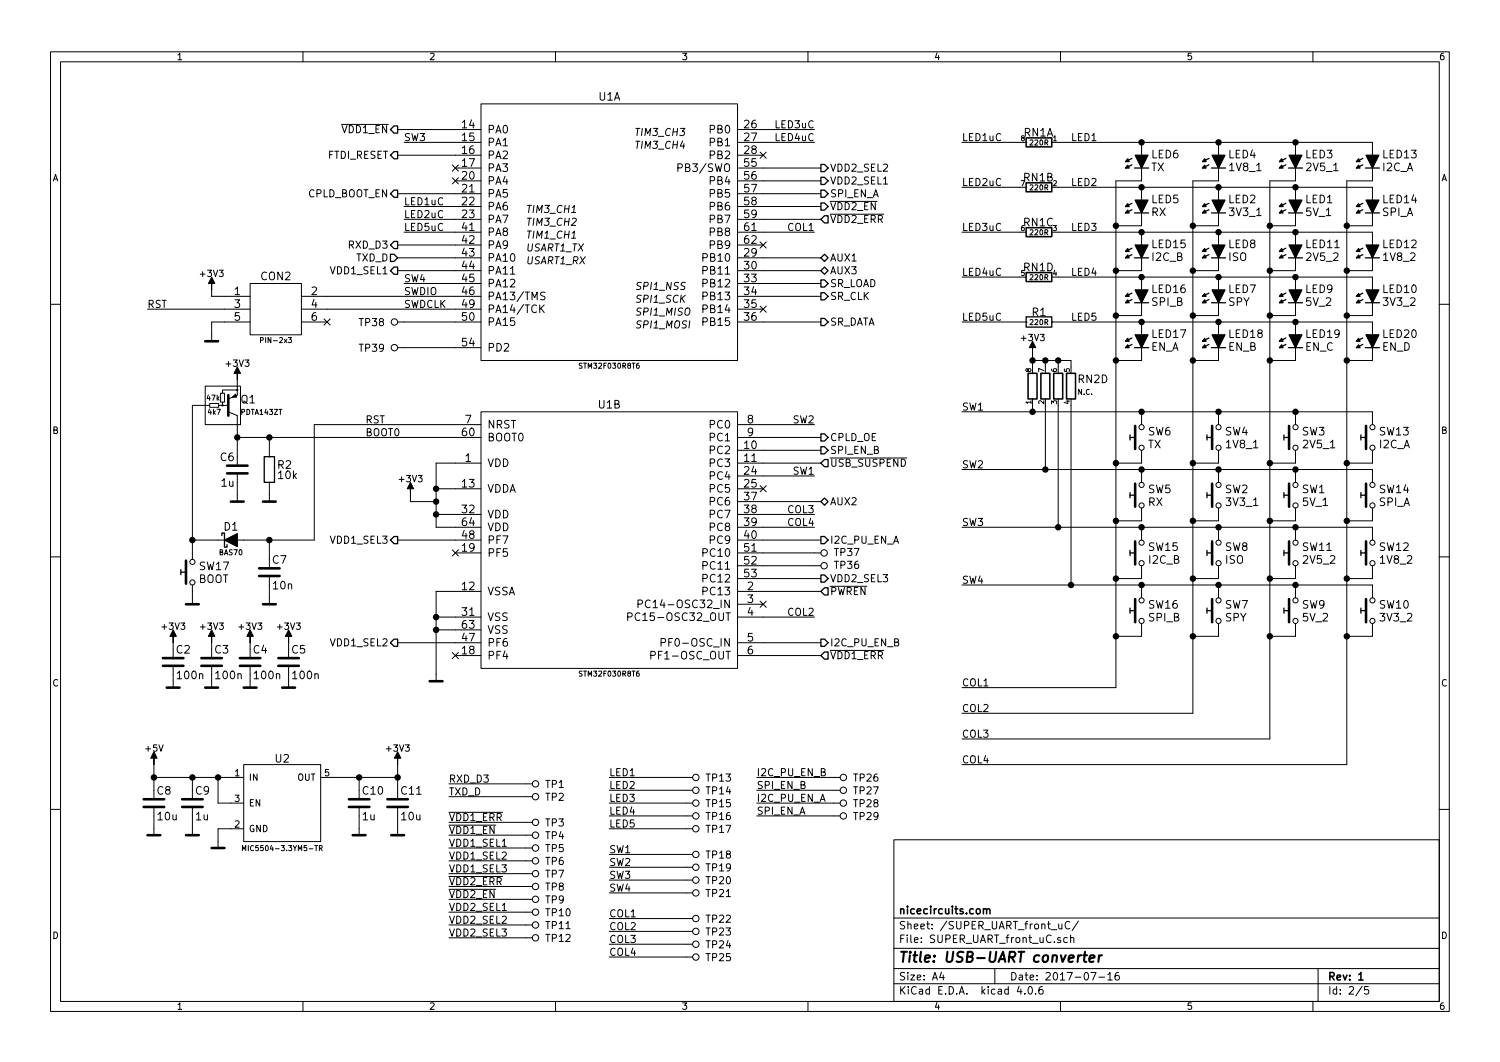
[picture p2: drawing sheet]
<svg xmlns="http://www.w3.org/2000/svg" width="297mm" height="210mm" viewBox="0 0 297 210" stroke-linecap="round" stroke-linejoin="round" font-family="sans-serif">
<g fill="none" stroke="#000" stroke-width=".2">
<path d="M10 10.3h277v189.9h-277zM12 12.2h273v186.1h-273zM60 10.3v1.9M110 10.3v1.9M160 10.3v1.9M210 10.3v1.9M260 10.3v1.9M67.6 24.6h9.3M78.7 38.3h16.5M78.7 25.6h16.5M78.7 30.7h16.5M80 28.2h15.2"/>
<path d="M89.6 35.2l1.2 1.2M89.6 32.7l1.2 1.2M90.2 35.8h5M90.2 33.3h5M90.8 35.2l-1.2 1.2M90.8 32.7l-1.2 1.2M95.2 20.6h50.8v50.8h-50.8zM125.9 25.4h.8M125.9 28h.8M134.2 33.2h.8l.1-.3v-.3l-.3-.2h-.6v1.6M146 28.2h15.3M146 35.8h16.6"/>
<path d="M146 38.3h16.6M146 25.6h15.3M146 33.3h16.6M146 30.7h5.1M150.5 30.1l1.2 1.2M151.7 30.1l-1.2 1.2M164.4 39.9h9.3M190.5 28.2h11.4M190.5 37.1h11.4M208.3 28.2h63.5v2.5M209.5 37.1h62.3v2.5M226.1 28.2v2.5"/>
<path d="M226.1 33.3v2.5h-5.1v100.3h-30.5M226.1 37.1v2.5M241.3 28.2v2.5M241.3 33.3v2.5h-5.1v105.4h-45.7M241.3 37.1v2.5M256.5 28.2v2.5M256.5 33.3v2.5h-5v110.5h-61M256.5 37.1v2.5M271.8 33.3v2.5h-5.1v115.6h-76.2M41.9 57.4v1.3h7.6M49.5 56.1h10.2v10.2h-10.2zM59.7 58.7h35.5"/>
<path d="M78.7 53.6h16.5M78.7 48.5h16.5M78.7 51h16.5M80 46h15.2M80 40.9h15.2M80 43.4h15.2M80 56.1h15.2M107.9 57.9a.62 .62 0 0 0-.8 .1v.4l.7 .4v.4a.62 .62 0 0 1-.8 .1M146 58.7h16.6M146 53.6h16.6M146 46h15.3M146 40.9h16.6"/>
<path d="M146 48.5h5.1M146 43.4h16.6M146 56.1h16.6M146 51h16.6M150.5 47.9l1.2 1.2M151.7 47.9l-1.2 1.2M164.4 42.4h10.6M190.5 46h11.4M190.5 54.9h11.4M209.5 46h62.3v2.5M209.5 54.9h62.3v2.5M226.1 42.2v2.5h-5.1"/>
<path d="M226.1 46v2.5M226.1 51v2.6h-5.1M226.1 54.9v2.5M226.1 59.9v2.6h-5.1M241.3 42.2v2.5h-5.1M241.3 46v2.5M241.3 51v2.6h-5.1M241.3 54.9v2.5M241.3 59.9v2.6h-5.1M256.5 42.2v2.5h-5M256.5 46v2.5M256.5 51v2.6h-5"/>
<path d="M256.5 54.9v2.5M256.5 59.9v2.6h-5M271.8 42.2v2.5h-5.1M271.8 51v2.6h-5.1M271.8 59.9v2.6h-5.1M10 60.2h2M29.2 61.2h20.3M40.6 76.4h7v7.7h-7zM41.5 79.9h1.8v.7h-1.8zM43.7 77.8h.7v1.8h-.7zM44.1 79.6v.7h-.8M47 77.2h-2.9v.6"/>
<path d="M47 75.2v3l-1.8 .8M49.5 63.7h-7.6v3.9M51.6 67.4l.5-.1v-.4l-.5-.1v1M57.1 66.8h.6l-.3 .4 .3 .1v.4l-.2 .1-.4-.1M59.7 61.2h35.5M59.7 63.7h5.1M64.2 63.1l1.2 1.3M65.4 63.1l-1.2 1.3M78.7 63.7h16.5M78.7 68.8h16.5M107.1 61l.7 .9M107.8 60.4l-.9 .8"/>
<path d="M146 61.2h5.1M146 63.7h16.6M150.5 60.6l1.2 1.2M151.7 60.6l-1.2 1.2M190.5 63.7h12.7M203.2 63.7h.1M204.5 70.1v2.5M204.5 79v2.5M204.5 71.4h7.6v1.2M207 71.4v1.2M208.3 63.7h.1M208.3 63.7h63.5v2.6"/>
<path d="M209.5 71.4v1.2M226.1 63.7v2.6M226.1 68.8v2.6h-5.1M241.3 63.7v2.6M241.3 68.8v2.6h-5.1M256.5 63.7v2.6M256.5 68.8v2.6h-5M271.8 68.8v2.6h-5.1M285 60.2h2M41.5 80.3h-3.4v30.4M44.1 80.3h1.1M45.2 81.5l1.8 .8v9.9"/>
<path d="M47 93.7v5.6M47 86.6h48.2M53.3 95.5h.1M53.3 90.4h.1M53.3 86.6v3.8M53.3 95.5v3.8M81.3 98v1.3h5.1M86.4 96.8h8.8M95.2 81.5h50.8v50.8h-50.8zM95.2 84.1h-33v22.8h-15.2M95.2 91.7h-8.8v12.7h8.8M146 91.7h16.6"/>
<path d="M146 84.1h15.3M146 86.6h16.6M146 89.1h16.6M146 96.8h5.1M146 94.2h15.3M146 99.3h16.6M150.5 96.2l1.2 1.2M151.7 96.2l-1.2 1.2M164.4 90.7h15.2M190.5 81.5h81.3v2.6M190.5 93h81.3v2.5M207 80.3v12.7"/>
<path d="M209.5 80.3v24.1M212.1 80.3v35.5M226.1 81.5v2.6M226.1 89.1v2.6h-5.1M226.1 93v2.5M241.3 81.5v2.6M241.3 89.1v2.6h-5.1M241.3 93v2.5M256.5 81.5v2.6M256.5 89.1v2.6h-5M256.5 93v2.5M271.8 89.1v2.6h-5.1"/>
<path d="M10 110.3h2M38.1 115.8v3.8M38.1 106.9h6.3M53.3 106.9v5.6M53.3 114v5.6M78.7 106.9h16.5M86.4 101.8h8.8M89.6 108.9l1.2 1.2M90.2 109.5h5M90.8 108.9l-1.2 1.2M95.2 117.1h-8.8v17.8M126.3 119.6l.8-.1 .1-.2v-.4l-.3-.1h-.6v1.5"/>
<path d="M128.8 118.9a.72 .72 0 0 0-1.1 .5 .72 .72 0 0 0 .7 .9l.4-.1M146 106.9h16.6M146 117.1h16.6M146 119.6h5.1M146 109.5h16.6M146 101.8h15.3M146 112h16.6M146 114.5h16.6M146 104.4h15.3M150.5 119l1.2 1.2M151.7 119l-1.2 1.2M164.4 116.1h7.3"/>
<path d="M190.5 104.4h81.3v2.5M190.5 115.8h81.3v2.6M226.1 100.6v2.5h-5.1M226.1 104.4v2.5M226.1 112v2.5h-5.1M226.1 115.8v2.6M241.3 100.6v2.5h-5.1M241.3 104.4v2.5M241.3 112v2.5h-5.1M241.3 115.8v2.6M256.5 100.6v2.5h-5M256.5 104.4v2.5"/>
<path d="M256.5 112v2.5h-5M256.5 115.8v2.6M271.8 100.6v2.5h-5.1M271.8 112v2.5h-5.1M285 110.3h2M34.3 128.5v1.8M34.3 131.8v4.3M41.9 128.5v1.8M41.9 131.8v4.3M49.5 128.5v1.8M49.5 131.8v4.3M57.1 128.5v1.8"/>
<path d="M57.1 131.8v4.3M78.7 127.2h16.5M86.4 122.2h8.8M86.4 124.7h8.8M89.6 129.2l1.2 1.2M90.2 129.8h5M90.8 129.2l-1.2 1.2M124.3 122.1h.7l.2-.3-.1-.3-.2-.2h-.6v1.6M128.9 129.8l.7-.1 .2-.2-.1-.4-.2-.1h-.6v1.5M130.9 127.2l.7-.1 .2-.2-.1-.3-.2-.2h-.6v1.5M146 122.2h15.3M146 127.2h16.6"/>
<path d="M146 129.8h16.6M164.4 128.8h10.6M226.1 123.4v2.6h-5.1M241.3 123.4v2.6h-5.1M256.5 123.4v2.6h-5M271.8 123.4v2.6h-5.1M30.5 153.9h17.8M30.5 151.4v6.8M30.5 159.8v5.5M38.1 153.9v4.3M38.1 159.8v5.5M43.2 153.9v5.1h5.1"/>
<path d="M48.3 151.4h15.2v15.2h-15.2zM63.5 153.9h15.2M71.1 153.9v4.3M71.1 159.8v5.5M78.7 151.4v6.8M78.7 159.8v5.5M88.9 155.2h16.5M88.9 157.7h16.5M120.6 153.9h16.6M120.6 159h16.6M120.6 156.5h16.6M149.9 153.9h16.5"/>
<path d="M149.9 159h16.5M149.9 156.5h16.5M10 160.2h2M48 168.4v-1l.3 .7 .4-.7v1M48.3 164.1h-5.1v3.8M63.2 167.9h.5v-.4l-.5-.1v1M63.5 167.9l.3 .5M88.9 163.4h9.3M88.9 176.1h9.3M88.9 160.8h10.6M88.9 173.5h10.6M88.9 167.9h16.5"/>
<path d="M88.9 170.4h16.5M88.9 162.8h16.5M88.9 165.3h16.5M88.9 178h16.5M88.9 173h16.5M88.9 175.5h16.5M120.6 164.1h16.6M120.6 161.5h16.6M120.6 171.7h16.6M120.6 174.2h16.6M120.6 169.2h16.6M120.6 176.8h16.6"/>
<path d="M149.9 161.5h16.5M177 166.3h108v32h-108zM285 160.2h2M60 198.3v1.9M88.9 185.7h16.5M88.9 180.6h16.5M88.9 183.1h16.5M110 198.3v1.9M120.6 186.9h16.6M120.6 181.9h16.6M120.6 184.4h16.6M120.6 189.5h16.6"/>
<path d="M160 198.3v1.9M177 194.8h108M177 191.8h108M177 187.8h108M177 181.8h108M186.4 192.5l-.3 1h.9M186.8 193v1M197 191.8v3M201.8 195.2l-.4 1.1h1M202.9 196.7v.1M203.8 195.4l.1-.1a.8 .8 0 0 1 .6 .8 .8 .8 0 0 1-.6 .7 .97 .97 0 0 1-.1-1.4zM205.1 196.7v.1"/>
<path d="M206.4 195.3l-.4 .1a1.11 1.11 0 0 0-.1 1.3l.4 .1 .2-.1 .1-.5-.3-.3-.4 .1-.2 .2M209.7 182.9v.9l.4 .1 .2-.1M210 198.3v1.9M210.3 182.9v1M211.4 185.7l-.5-.1-.3 .3 .1 .6 .2 .1 .5-.1M211.9 182.6a.71 .71 0 0 0-1 .5 .71 .71 0 0 0 .7 .8l.3-.1M212 185.7l.2-.1 .4 .1v.9M212 185.1v1.5M213.6 182.3l-1.3 2M216 192.5h1l-.6 1.5M217.6 193.5h1.1M219.4 193l.4-.5v1.5"/>
<path d="M219.4 194h.8M221.5 192.5l-.4 .1a1.11 1.11 0 0 0-.1 1.3l.4 .1 .2-.1 .1-.5-.3-.3-.4 .1-.2 .2M260 198.3v1.9M261 191.8v6.5M269.7 195.2l-1.2 2M271 195.3h-.7l-.1 .7 .2-.1 .5 .1 .1 .2v.5l-.2 .1-.6-.1"/>
<circle cx="47" cy="77.2" r=".13"/>
<circle cx="78.1" cy="68.8" r=".63"/>
<circle cx="78.1" cy="63.7" r=".63"/>
<circle cx="44.1" cy="80.3" r=".13"/>
<circle cx="226.1" cy="96" r=".51"/>
<circle cx="226.1" cy="88.6" r=".51"/>
<circle cx="226.1" cy="84.6" r=".51"/>
<circle cx="241.3" cy="84.6" r=".51"/>
<circle cx="241.3" cy="88.6" r=".51"/>
<circle cx="241.3" cy="96" r=".51"/>
<circle cx="256.5" cy="96" r=".51"/>
<circle cx="256.5" cy="84.6" r=".51"/>
<circle cx="256.5" cy="88.6" r=".51"/>
<circle cx="271.8" cy="96" r=".51"/>
<circle cx="271.8" cy="88.6" r=".51"/>
<circle cx="271.8" cy="84.6" r=".51"/>
<circle cx="38.1" cy="111.2" r=".51"/>
<circle cx="38.1" cy="115.3" r=".51"/>
<circle cx="163.2" cy="112" r=".63"/>
<circle cx="163.2" cy="109.5" r=".63"/>
<circle cx="226.1" cy="107.4" r=".51"/>
<circle cx="226.1" cy="111.5" r=".51"/>
<circle cx="226.1" cy="118.9" r=".51"/>
<circle cx="226.1" cy="100.1" r=".51"/>
<circle cx="241.3" cy="111.5" r=".51"/>
<circle cx="241.3" cy="118.9" r=".51"/>
<circle cx="241.3" cy="100.1" r=".51"/>
<circle cx="241.3" cy="107.4" r=".51"/>
<circle cx="256.5" cy="111.5" r=".51"/>
<circle cx="256.5" cy="118.9" r=".51"/>
<circle cx="256.5" cy="107.4" r=".51"/>
<circle cx="256.5" cy="100.1" r=".51"/>
<circle cx="271.8" cy="100.1" r=".51"/>
<circle cx="271.8" cy="107.4" r=".51"/>
<circle cx="271.8" cy="118.9" r=".51"/>
<circle cx="271.8" cy="111.5" r=".51"/>
<circle cx="226.1" cy="122.9" r=".51"/>
<circle cx="241.3" cy="122.9" r=".51"/>
<circle cx="256.5" cy="122.9" r=".51"/>
<circle cx="271.8" cy="122.9" r=".51"/>
<circle cx="106" cy="155.2" r=".63"/>
<circle cx="106" cy="157.7" r=".63"/>
<circle cx="137.8" cy="153.9" r=".63"/>
<circle cx="137.8" cy="156.5" r=".63"/>
<circle cx="137.8" cy="159" r=".63"/>
<circle cx="167" cy="153.9" r=".63"/>
<circle cx="167" cy="156.5" r=".63"/>
<circle cx="167" cy="159" r=".63"/>
<circle cx="106" cy="170.4" r=".63"/>
<circle cx="106" cy="165.3" r=".63"/>
<circle cx="106" cy="162.8" r=".63"/>
<circle cx="106" cy="173" r=".63"/>
<circle cx="106" cy="175.5" r=".63"/>
<circle cx="106" cy="167.9" r=".63"/>
<circle cx="106" cy="178" r=".63"/>
<circle cx="137.8" cy="169.2" r=".63"/>
<circle cx="137.8" cy="176.8" r=".63"/>
<circle cx="137.8" cy="161.5" r=".63"/>
<circle cx="137.8" cy="174.2" r=".63"/>
<circle cx="137.8" cy="164.1" r=".63"/>
<circle cx="137.8" cy="171.7" r=".63"/>
<circle cx="167" cy="161.5" r=".63"/>
<circle cx="106" cy="183.1" r=".63"/>
<circle cx="106" cy="180.6" r=".63"/>
<circle cx="106" cy="185.7" r=".63"/>
<circle cx="137.8" cy="184.4" r=".63"/>
<circle cx="137.8" cy="181.9" r=".63"/>
<circle cx="137.8" cy="189.5" r=".63"/>
<circle cx="137.8" cy="186.9" r=".63"/>
</g>
<path d="M203.2 27.3h5.1v1.8h-5.1zM203.2 36.2h5.1v1.8h-5.1zM203.2 45.1h5.1v1.8h-5.1zM203.2 54h5.1v1.7h-5.1zM203.6 73.9h1.8v5.1h-1.8zM206.1 73.9h1.8v5.1h-1.8zM208.7 73.9h1.7v5.1h-1.7zM211.2 73.9h1.8v5.1h-1.8zM194.7 180.1l.2-.2 .4 .1 .1 .9M195.4 180.1a.36 .36 0 0 1 .3-.2 .36 .36 0 0 1 .3 .2v.8M269.1 194h.8" fill="none" stroke="#000" stroke-width=".3"/>
<path d="M214.5 189.1h.8M214.9 188.4l-.2 1.8v.1l.4 .1M215.7 189.8l1-.2v-.4h-.8l-.2 1 .3 .2 .5-.1M217.7 189.1l-.2 1.3M218.2 189.1l-.4 .1-.2 .3" fill="none" stroke="#000" stroke-width=".41"/>
<g fill="none" stroke="#000" stroke-width=".25">
<path d="M77.3 25.6l.7-.7h.7v1.5h-.7zM78 30h.7v1.4h-.7l-.7-.7zM78 37.6h.7v1.5h-.7l-.7-.8zM162.6 37.6h.7l.7 .7-.7 .8h-.7zM162.6 35.1h.7l.7 .7-.7 .7h-.7zM162.6 32.6h.7l.7 .7-.7 .7h-.7zM224.2 32.6l-1.3 .7M224.2 31.4l-1.3 .6M224.7 33.3h2.8M239.4 32.6l-1.3 .7M239.4 31.4l-1.3 .6M239.9 33.3h2.8"/>
<path d="M254.6 32.6l-1.2 .7M254.6 31.4l-1.2 .6M255.1 33.3h2.8M269.9 32.6l-1.3 .7M269.9 31.4l-1.3 .6M270.4 33.3h2.8M77.3 50.3h.7l.7 .7-.7 .8h-.7zM78 47.8h.7v1.4h-.7l-.7-.7zM78 52.9h.7v1.4h-.7l-.7-.7zM162.6 40.2h.7l.7 .7-.7 .7h-.7zM162.6 58h.7l.7 .7-.7 .7h-.7zM162.6 55.4h.7l.7 .7-.7 .7h-.7z"/>
<path d="M162.6 51l.7-.7 .7 .7-.7 .8zM162.6 53.6l.7-.7 .7 .7-.7 .7zM163.3 42.7h.7v1.4h-.7l-.7-.7zM224.2 49.1l-1.3 .7M224.2 41.5l-1.3 .7M224.2 40.3l-1.3 .6M224.2 50.4l-1.3 .6M224.2 59.3l-1.3 .6M224.2 58l-1.3 .7M224.7 59.9h2.8M224.7 51h2.8M224.7 42.2h2.8"/>
<path d="M239.4 41.5l-1.3 .7M239.4 40.3l-1.3 .6M239.4 50.4l-1.3 .6M239.4 49.1l-1.3 .7M239.4 59.3l-1.3 .6M239.4 58l-1.3 .7M239.9 59.9h2.8M239.9 51h2.8M239.9 42.2h2.8M254.6 59.3l-1.2 .6M254.6 58l-1.2 .7M254.6 50.4l-1.2 .6"/>
<path d="M254.6 49.1l-1.2 .7M254.6 41.5l-1.2 .7M254.6 40.3l-1.2 .6M255.1 59.9h2.8M255.1 51h2.8M255.1 42.2h2.8M269.9 50.4l-1.3 .6M269.9 59.3l-1.3 .6M269.9 58l-1.3 .7M269.9 49.1l-1.3 .7M269.9 41.5l-1.3 .7M269.9 40.3l-1.3 .6"/>
<path d="M270.4 59.9h2.8M270.4 51h2.8M270.4 42.2h2.8M162.6 63h.7l.7 .7-.7 .8h-.7zM203.2 62.7h5.1v2.1h-5.1zM224.2 66.9l-1.3 .7M224.2 68.2l-1.3 .6M224.7 68.8h2.8M239.4 68.2l-1.3 .6M239.4 66.9l-1.3 .7M239.9 68.8h2.8M254.6 68.2l-1.2 .6"/>
<path d="M254.6 66.9l-1.2 .7M255.1 68.8h2.8M269.9 68.2l-1.3 .6M269.9 66.9l-1.3 .7M270.4 68.8h2.8M52.3 90.4h2.1v5.1h-2.1zM162.6 88.4h.7l.7 .7-.7 .8h-.7zM162.6 85.9h.7l.7 .7-.7 .7h-.7zM162.6 99.3l.7-.7 .7 .7-.7 .7zM163.3 91h.7v1.4h-.7l-.7-.7zM223.8 86.6h1M223.8 98h1"/>
<path d="M223.8 86.1v1M223.8 97.5v1M239 86.6h1M239 86.1v1M239 97.5v1M239 98h1M254.3 86.6h1M254.3 86.1v1M254.3 97.5v1M254.3 98h1M269.5 86.6h1M269.5 98h1"/>
<path d="M269.5 86.1v1M269.5 97.5v1M35.8 113.3h1M35.8 112.8v1M43.9 106v-.5h.5v2.8h.6v-.5M78 106.2h.7v1.4h-.7l-.7-.7zM162.6 106.2h.7l.7 .7-.7 .7h-.7zM162.6 113.8h.7l.7 .7-.7 .8h-.7zM163.3 116.4h.7v1.4h-.7l-.7-.7zM223.8 109.5h1M223.8 109v1M239 109v1"/>
<path d="M239 109.5h1M254.3 109v1M254.3 109.5h1M269.5 109.5h1M269.5 109v1M78 126.5h.7v1.5h-.7l-.7-.8zM162.6 126.5h.7l.7 .7-.7 .8h-.7zM162.6 129.8l.7-.7h.7v1.4h-.7zM223.8 120.9h1M223.8 120.4v1M239 120.4v1M239 120.9h1"/>
<path d="M254.3 120.4v1M254.3 120.9h1M269.5 120.4v1M269.5 120.9h1"/>
</g>
<g fill="none" stroke="#000" stroke-width=".51">
<path d="M40.6 67.6h2.6M45.2 78.2v4.1M45 93.7h4M45 92.2h4M45.7 99.3h2.6M52.1 99.3h2.5M224.8 84.3v4.6M224.8 95.8v4.5M240 84.3v4.6M240 95.8v4.5M255.3 84.3v4.6M255.3 95.8v4.5"/>
<path d="M270.5 84.3v4.6M270.5 95.8v4.5M36.8 111v4.6M36.8 119.6h2.6M51.3 114h4.1M51.3 112.5h4.1M52.1 119.6h2.5M224.8 107.2v4.6M224.8 118.6v4.6M240 107.2v4.6M240 118.6v4.6M255.3 107.2v4.6"/>
<path d="M255.3 118.6v4.6M270.5 107.2v4.6M270.5 118.6v4.6M32.3 131.8h4M32.3 130.3h4M33 136.1h2.6M39.9 131.8h4M39.9 130.3h4M40.6 136.1h2.6M47.5 131.8h4.1M47.5 130.3h4.1M48.3 136.1h2.5"/>
<path d="M55.1 131.8h4.1M55.1 130.3h4.1M55.9 136.1h2.5M85.1 134.9h2.5M28.4 159.8h4.1M28.4 158.2h4.1M36.1 159.8h4M36.1 158.2h4M69.1 159.8h4.1M69.1 158.2h4.1M76.7 159.8h4.1M76.7 158.2h4.1"/>
<path d="M29.2 165.3h2.5M36.8 165.3h2.6M41.9 167.9h2.5M69.8 165.3h2.6M77.5 165.3h2.5"/>
</g>
<g fill="#000" stroke="#000" stroke-width=".25">
<path d="M223.3 32.7l.3 .6h-.7zM223.3 31.4l.3 .6h-.7zM224.8 30.7h2.5l-1.2 2.6zM238.6 32.7l.2 .6h-.7zM238.6 31.4l.2 .6h-.7zM240 30.7h2.6l-1.3 2.6zM253.8 32.7l.3 .6h-.7zM253.8 31.4l.3 .6h-.7zM255.3 30.7h2.5l-1.3 2.6zM269 32.7l.3 .6h-.7zM269 31.4l.3 .6h-.7zM270.5 30.7h2.5l-1.2 2.6z"/>
<path d="M223.3 41.6l.3 .6h-.7zM223.3 40.3l.3 .6h-.7zM223.3 50.5l.3 .5h-.7zM223.3 49.2l.3 .6h-.7zM223.3 59.4l.3 .5h-.7zM223.3 58.1l.3 .6h-.7zM224.8 39.6h2.5l-1.2 2.6zM224.8 48.5h2.5l-1.2 2.5zM224.8 57.4h2.5l-1.2 2.5zM238.6 41.6l.2 .6h-.7zM238.6 40.3l.2 .6h-.7zM238.6 50.5l.2 .5h-.7z"/>
<path d="M238.6 49.2l.2 .6h-.7zM238.6 59.4l.2 .5h-.7zM238.6 58.1l.2 .6h-.7zM240 39.6h2.6l-1.3 2.6zM240 48.5h2.6l-1.3 2.5zM240 57.4h2.6l-1.3 2.5zM253.8 59.4l.3 .5h-.7zM253.8 58.1l.3 .6h-.7zM253.8 50.5l.3 .5h-.7zM253.8 49.2l.3 .6h-.7zM253.8 41.6l.3 .6h-.7zM253.8 40.3l.3 .6h-.7z"/>
<path d="M255.3 57.4h2.5l-1.3 2.5zM255.3 48.5h2.5l-1.3 2.5zM255.3 39.6h2.5l-1.3 2.6zM269 59.4l.3 .5h-.7zM269 58.1l.3 .6h-.7zM269 50.5l.3 .5h-.7zM269 49.2l.3 .6h-.7zM269 41.6l.3 .6h-.7zM269 40.3l.3 .6h-.7zM270.5 57.4h2.5l-1.2 2.5zM270.5 48.5h2.5l-1.2 2.5zM270.5 39.6h2.5l-1.2 2.6z"/>
<path d="M223.3 68.3l.3 .5h-.7zM223.3 67l.3 .6h-.7zM224.8 66.3h2.5l-1.2 2.5zM238.6 68.3l.2 .5h-.7zM238.6 67l.2 .6h-.7zM240 66.3h2.6l-1.3 2.5zM253.8 68.3l.3 .5h-.7zM253.8 67l.3 .6h-.7zM255.3 66.3h2.5l-1.3 2.5zM269 68.3l.3 .5h-.7zM269 67l.3 .6h-.7zM270.5 66.3h2.5l-1.2 2.5z"/>
<path d="M44.4 106.9l2.6-1.2v2.5z"/>
<circle cx="226.1" cy="37.1" r=".51"/>
<circle cx="226.1" cy="28.2" r=".51"/>
<circle cx="241.3" cy="28.2" r=".51"/>
<circle cx="241.3" cy="37.1" r=".51"/>
<circle cx="256.5" cy="28.2" r=".51"/>
<circle cx="256.5" cy="37.1" r=".51"/>
<circle cx="221" cy="44.7" r=".51"/>
<circle cx="221" cy="53.6" r=".51"/>
<circle cx="226.1" cy="54.9" r=".51"/>
<circle cx="226.1" cy="46" r=".51"/>
<circle cx="236.2" cy="53.6" r=".51"/>
<circle cx="236.2" cy="44.7" r=".51"/>
<circle cx="241.3" cy="54.9" r=".51"/>
<circle cx="241.3" cy="46" r=".51"/>
<circle cx="251.5" cy="44.7" r=".51"/>
<circle cx="251.5" cy="53.6" r=".51"/>
<circle cx="256.5" cy="54.9" r=".51"/>
<circle cx="256.5" cy="46" r=".51"/>
<circle cx="266.7" cy="53.6" r=".51"/>
<circle cx="266.7" cy="44.7" r=".51"/>
<circle cx="204.5" cy="71.4" r=".51"/>
<circle cx="207" cy="71.4" r=".51"/>
<circle cx="209.6" cy="71.4" r=".51"/>
<circle cx="221" cy="71.4" r=".51"/>
<circle cx="221" cy="62.5" r=".51"/>
<circle cx="226.1" cy="63.7" r=".51"/>
<circle cx="236.2" cy="71.4" r=".51"/>
<circle cx="236.2" cy="62.5" r=".51"/>
<circle cx="241.3" cy="63.7" r=".51"/>
<circle cx="251.5" cy="62.5" r=".51"/>
<circle cx="251.5" cy="71.4" r=".51"/>
<circle cx="256.5" cy="63.7" r=".51"/>
<circle cx="266.7" cy="62.5" r=".51"/>
<circle cx="266.7" cy="71.4" r=".51"/>
<circle cx="47" cy="86.6" r=".51"/>
<circle cx="53.3" cy="86.6" r=".51"/>
<circle cx="86.4" cy="96.8" r=".51"/>
<circle cx="86.4" cy="99.3" r=".51"/>
<circle cx="204.5" cy="81.5" r=".51"/>
<circle cx="207" cy="93" r=".51"/>
<circle cx="221" cy="91.7" r=".51"/>
<circle cx="226.1" cy="81.5" r=".51"/>
<circle cx="226.1" cy="93" r=".51"/>
<circle cx="236.2" cy="91.7" r=".51"/>
<circle cx="241.3" cy="93" r=".51"/>
<circle cx="241.3" cy="81.5" r=".51"/>
<circle cx="251.5" cy="91.7" r=".51"/>
<circle cx="256.5" cy="93" r=".51"/>
<circle cx="256.5" cy="81.5" r=".51"/>
<circle cx="266.7" cy="91.7" r=".51"/>
<circle cx="38.1" cy="106.9" r=".51"/>
<circle cx="53.3" cy="106.9" r=".51"/>
<circle cx="86.4" cy="101.8" r=".51"/>
<circle cx="209.6" cy="104.4" r=".51"/>
<circle cx="212.1" cy="115.8" r=".51"/>
<circle cx="221" cy="114.5" r=".51"/>
<circle cx="221" cy="103.1" r=".51"/>
<circle cx="226.1" cy="115.8" r=".51"/>
<circle cx="226.1" cy="104.4" r=".51"/>
<circle cx="236.2" cy="114.5" r=".51"/>
<circle cx="236.2" cy="103.1" r=".51"/>
<circle cx="241.3" cy="115.8" r=".51"/>
<circle cx="241.3" cy="104.4" r=".51"/>
<circle cx="251.5" cy="114.5" r=".51"/>
<circle cx="251.5" cy="103.1" r=".51"/>
<circle cx="256.5" cy="115.8" r=".51"/>
<circle cx="256.5" cy="104.4" r=".51"/>
<circle cx="266.7" cy="114.5" r=".51"/>
<circle cx="266.7" cy="103.1" r=".51"/>
<circle cx="86.4" cy="122.2" r=".51"/>
<circle cx="86.4" cy="124.7" r=".51"/>
<circle cx="221" cy="126" r=".51"/>
<circle cx="236.2" cy="126" r=".51"/>
<circle cx="251.5" cy="126" r=".51"/>
<circle cx="266.7" cy="126" r=".51"/>
<circle cx="30.5" cy="153.9" r=".51"/>
<circle cx="38.1" cy="153.9" r=".51"/>
<circle cx="43.2" cy="153.9" r=".51"/>
<circle cx="71.1" cy="153.9" r=".51"/>
<circle cx="78.7" cy="153.9" r=".51"/>
</g>
<path d="M41.9 54.9l.6 1.2h-.6v1.3v-1.3h-.6zM46 78.6l.6-.6 .2 .6zM47 72.6l.6 1.3h-.6v1.3v-1.3h-.6zM204.5 67.6l.6 1.2h-.6v1.3v-1.3h-.7zM81.3 95.5l.6 1.3h-.6v1.2v-1.2h-.7zM34.3 124.7l.6 1.3h-.6v1.2v-1.2h-.6zM41.9 124.7l.6 1.3h-.6v1.2v-1.2h-.6zM49.5 124.7l.7 1.3h-.7v1.2v-1.2h-.6zM57.1 124.7l.7 1.3h-.7v1.2v-1.2h-.6zM30.5 148.8l.6 1.3h-.6v1.3v-1.3h-.7zM78.7 148.8l.7 1.3h-.7v1.3v-1.3h-.6z" fill="#000" stroke="#000" stroke-width=".2"/>
<text font-size="2.8" x="178" y="190.5">Title: USB-UART converter</text>
<g font-size="2.1">
<text x="118.5" y="19.9">U1A</text>
<text x="91.5" y="25.4">14</text>
<text x="91.5" y="27.9">15</text>
<text x="96.5" y="26.4">PA0</text>
<text x="96.5" y="29">PA1</text>
<text x="140.6" y="26.4">PB0</text>
<text x="140.6" y="29">PB1</text>
<text x="147.4" y="25.4">26</text>
<text x="147.4" y="27.9">27</text>
<text x="202.7" y="27">RN1A</text>
<text x="91.5" y="35.6">20</text>
<text x="91.5" y="30.5">16</text>
<text x="91.5" y="33">17</text>
<text x="96.5" y="31.5">PA2</text>
<text x="96.5" y="34">PA3</text>
<text x="135" y="34">PB3/SWO</text>
<text x="140.6" y="31.5">PB2</text>
<text x="147.4" y="33">55</text>
<text x="147.4" y="35.6">56</text>
<text x="147.4" y="30.5">28</text>
<text x="202.7" y="35.9">RN1B</text>
<text x="227.9" y="33.9">TX</text>
<text x="228" y="31.3">LED6</text>
<text x="243.3" y="31.3">LED4</text>
<text x="243.5" y="33.9">1V8_1</text>
<text x="258.5" y="31.3">LED3</text>
<text x="258.8" y="33.9">2V5_1</text>
<text x="273.8" y="33.9">I2C_A</text>
<text x="273.9" y="31.3">LED13</text>
<text x="91.5" y="38.1">21</text>
<text x="91.5" y="40.6">22</text>
<text x="96.5" y="36.6">PA4</text>
<text x="96.5" y="39.1">PA5</text>
<text x="96.5" y="41.7">PA6</text>
<text x="140.6" y="36.6">PB4</text>
<text x="140.6" y="39.1">PB5</text>
<text x="140.6" y="41.7">PB6</text>
<text x="147.4" y="38.1">57</text>
<text x="147.4" y="40.6">58</text>
<text x="228" y="40.2">LED5</text>
<text x="243.3" y="40.2">LED2</text>
<text x="258.5" y="40.2">LED1</text>
<text x="273.9" y="40.2">LED14</text>
<text x="91.5" y="45.7">41</text>
<text x="91.5" y="43.2">23</text>
<text x="96.5" y="46.7">PA8</text>
<text x="96.5" y="44.2">PA7</text>
<text x="140.6" y="46.7">PB8</text>
<text x="140.6" y="44.2">PB7</text>
<text x="147.4" y="45.7">61</text>
<text x="147.4" y="43.2">59</text>
<text x="202.7" y="44.8">RN1C</text>
<text x="228" y="42.8">RX</text>
<text x="243.5" y="42.8">3V3_1</text>
<text x="258.6" y="42.8">5V_1</text>
<text x="273.7" y="42.8">SPI_A</text>
<text x="91.5" y="48.3">42</text>
<text x="91.5" y="50.8">43</text>
<text x="91.5" y="53.3">44</text>
<text x="96.5" y="49.3">PA9</text>
<text x="96.5" y="51.8">PA10</text>
<text x="139.5" y="51.8">PB10</text>
<text x="140.6" y="49.3">PB9</text>
<text x="147.4" y="53.3">30</text>
<text x="147.4" y="48.3">62</text>
<text x="147.4" y="50.8">29</text>
<text x="202.7" y="53.7">RN1D</text>
<text x="228.2" y="49.1">LED15</text>
<text x="228.2" y="51.7">I2C_B</text>
<text x="243.3" y="51.7">ISO</text>
<text x="243.3" y="49.1">LED8</text>
<text x="258.6" y="49.1">LED11</text>
<text x="258.8" y="51.7">2V5_2</text>
<text x="273.9" y="49.1">LED12</text>
<text x="274" y="51.7">1V8_2</text>
<text x="46.4" y="58.4">1</text>
<text x="51.7" y="55.5">CON2</text>
<text x="61.6" y="58.4">2</text>
<text x="91.5" y="55.9">45</text>
<text x="91.5" y="58.4">46</text>
<text x="96.5" y="54.4">PA11</text>
<text x="96.5" y="56.9">PA12</text>
<text x="96.5" y="59.4">PA13/TMS</text>
<text x="139.5" y="54.4">PB11</text>
<text x="139.5" y="56.9">PB12</text>
<text x="139.5" y="59.4">PB13</text>
<text x="147.4" y="55.9">33</text>
<text x="147.4" y="58.4">34</text>
<text x="228.2" y="58">LED16</text>
<text x="243.3" y="58">LED7</text>
<text x="258.5" y="58">LED9</text>
<text x="273.9" y="58">LED10</text>
<text x="46.4" y="61">3</text>
<text x="46.4" y="63.5">5</text>
<text x="61.6" y="61">4</text>
<text x="61.6" y="63.5">6</text>
<text x="91.5" y="63.5">50</text>
<text x="91.5" y="61">49</text>
<text x="96.5" y="64.5">PA15</text>
<text x="96.5" y="62">PA14/TCK</text>
<text x="139.5" y="62">PB14</text>
<text x="139.5" y="64.5">PB15</text>
<text x="147.4" y="61">35</text>
<text x="147.4" y="63.5">36</text>
<text x="204.4" y="62.6">R1</text>
<text x="228.1" y="60.5">SPI_B</text>
<text x="243.2" y="60.5">SPY</text>
<text x="258.6" y="60.5">5V_2</text>
<text x="274" y="60.5">3V3_2</text>
<text x="91.5" y="68.6">54</text>
<text x="96.5" y="69.6">PD2</text>
<text x="227.9" y="69.4">EN_A</text>
<text x="228.2" y="66.9">LED17</text>
<text x="243.2" y="69.4">EN_B</text>
<text x="243.4" y="66.9">LED18</text>
<text x="258.4" y="69.4">EN_C</text>
<text x="258.6" y="66.9">LED19</text>
<text x="273.7" y="69.4">EN_D</text>
<text x="273.9" y="66.9">LED20</text>
<text x="213.5" y="75.8">RN2D</text>
<text x="47.8" y="79.9">Q1</text>
<text x="92.1" y="83.8">7</text>
<text x="118.5" y="80.9">U1B</text>
<text x="148" y="83.8">8</text>
<text x="91.5" y="86.4">60</text>
<text x="96.5" y="84.8">NRST</text>
<text x="96.5" y="87.4">BOOT0</text>
<text x="140.6" y="84.8">PC0</text>
<text x="140.6" y="87.4">PC1</text>
<text x="140.6" y="89.9">PC2</text>
<text x="147.4" y="88.9">10</text>
<text x="148" y="86.4">9</text>
<text x="227.3" y="88.7">TX</text>
<text x="227.4" y="86.2">SW6</text>
<text x="242.6" y="86.2">SW4</text>
<text x="242.9" y="88.7">1V8_1</text>
<text x="257.8" y="86.2">SW3</text>
<text x="258.1" y="88.7">2V5_1</text>
<text x="273.1" y="88.7">I2C_A</text>
<text x="273.2" y="86.2">SW13</text>
<text x="43.6" y="91.3">C6</text>
<text x="55" y="92.8">R2</text>
<text x="55.2" y="94.8">10k</text>
<text x="92.1" y="91.4">1</text>
<text x="96.5" y="92.5">VDD</text>
<text x="140.6" y="92.5">PC3</text>
<text x="140.6" y="95">PC4</text>
<text x="147.4" y="91.4">11</text>
<text x="147.4" y="94">24</text>
<text x="43.8" y="96.4">1u</text>
<text x="91.5" y="101.6">32</text>
<text x="91.5" y="96.5">13</text>
<text x="96.5" y="97.5">VDDA</text>
<text x="140.6" y="97.5">PC5</text>
<text x="140.6" y="100.1">PC6</text>
<text x="147.4" y="96.5">25</text>
<text x="147.4" y="99.1">37</text>
<text x="147.4" y="101.6">38</text>
<text x="227.3" y="100.2">RX</text>
<text x="227.4" y="97.6">SW5</text>
<text x="242.6" y="97.6">SW2</text>
<text x="242.9" y="100.2">3V3_1</text>
<text x="257.8" y="97.6">SW1</text>
<text x="258" y="100.2">5V_1</text>
<text x="273" y="100.2">SPI_A</text>
<text x="273.2" y="97.6">SW14</text>
<text x="44.4" y="105">D1</text>
<text x="91.5" y="104.1">64</text>
<text x="91.5" y="106.7">48</text>
<text x="96.5" y="102.6">VDD</text>
<text x="96.5" y="105.2">VDD</text>
<text x="96.5" y="107.7">PF7</text>
<text x="140.6" y="107.7">PC9</text>
<text x="140.6" y="102.6">PC7</text>
<text x="140.6" y="105.2">PC8</text>
<text x="147.4" y="106.7">40</text>
<text x="147.4" y="104.1">39</text>
<text x="39.5" y="112.9">SW17</text>
<text x="54" y="111.6">C7</text>
<text x="91.5" y="109.2">19</text>
<text x="96.5" y="110.2">PF5</text>
<text x="139.5" y="110.2">PC10</text>
<text x="139.5" y="112.8">PC11</text>
<text x="147.4" y="109.2">51</text>
<text x="147.4" y="111.8">52</text>
<text x="227.5" y="109.1">SW15</text>
<text x="227.5" y="111.6">I2C_B</text>
<text x="242.6" y="109.1">SW8</text>
<text x="242.6" y="111.6">ISO</text>
<text x="258" y="109.1">SW11</text>
<text x="258.1" y="111.6">2V5_2</text>
<text x="273.2" y="109.1">SW12</text>
<text x="273.4" y="111.6">1V8_2</text>
<text x="39.3" y="115.4">BOOT</text>
<text x="54.2" y="116.7">10n</text>
<text x="91.5" y="116.8">12</text>
<text x="96.5" y="117.9">VSSA</text>
<text x="139.5" y="117.9">PC13</text>
<text x="139.5" y="115.3">PC12</text>
<text x="147.4" y="114.3">53</text>
<text x="148" y="116.8">2</text>
<text x="148" y="119.4">3</text>
<text x="91.5" y="121.9">31</text>
<text x="91.5" y="124.5">63</text>
<text x="96.5" y="122.9">VSS</text>
<text x="96.5" y="125.5">VSS</text>
<text x="126.1" y="122.9">PC15-OSC32_OUT</text>
<text x="128.5" y="120.4">PC14-OSC32_IN</text>
<text x="148" y="121.9">4</text>
<text x="227.5" y="123">SPI_B</text>
<text x="227.5" y="120.5">SW16</text>
<text x="242.6" y="120.5">SW7</text>
<text x="242.6" y="123">SPY</text>
<text x="257.8" y="120.5">SW9</text>
<text x="258" y="123">5V_2</text>
<text x="273.2" y="120.5">SW10</text>
<text x="273.4" y="123">3V3_2</text>
<text x="34.9" y="129.4">C2</text>
<text x="42.5" y="129.4">C3</text>
<text x="50.2" y="129.4">C4</text>
<text x="57.8" y="129.4">C5</text>
<text x="91.5" y="127">47</text>
<text x="91.5" y="129.5">18</text>
<text x="96.5" y="128">PF6</text>
<text x="96.5" y="130.6">PF4</text>
<text x="129.9" y="130.6">PF1-OSC_OUT</text>
<text x="132.3" y="128">PF0-OSC_IN</text>
<text x="148" y="127">5</text>
<text x="148" y="129.5">6</text>
<text x="35.2" y="134.5">100n</text>
<text x="42.8" y="134.5">100n</text>
<text x="50.5" y="134.5">100n</text>
<text x="58.1" y="134.5">100n</text>
<text x="54.5" y="151">U2</text>
<text x="31.1" y="157.3">C8</text>
<text x="38.7" y="157.3">C9</text>
<text x="71.9" y="157.3">C10</text>
<text x="79.5" y="157.3">C11</text>
<text x="31.3" y="162.4">10u</text>
<text x="38.8" y="162.4">1u</text>
<text x="71.8" y="162.4">1u</text>
<text x="79.6" y="162.4">10u</text>
<text x="178" y="184">Sheet: /SUPER_UART_front_uC/</text>
<text x="178" y="181">nicecircuits.com</text>
<text x="178" y="186.7">File: SUPER_UART_front_uC.sch</text>
<text x="178" y="196.9">KiCad E.D.A. kicad 4.0.6</text>
<text x="178" y="194.1">Size: A4</text>
<text x="200" y="194.1">Date: 2017-07-16</text>
<text x="263" y="194.1">Rev: 1</text>
<text x="263" y="196.9">Id: 2/5</text>
</g>
<g font-size="2">
<text x="67.8" y="26.4">VDD1_EN</text>
<text x="80" y="27.9">SW3</text>
<text x="126.3" y="26.9">TIM3_CH3</text>
<text x="126.3" y="29.5">TIM3_CH4</text>
<text x="153.6" y="25.4">LED3uC</text>
<text x="153.6" y="27.9">LED4uC</text>
<text x="190.5" y="27.9">LED1uC</text>
<text x="212.1" y="27.9">LED1</text>
<text x="64.8" y="31.4">FTDI_RESET</text>
<text x="164.4" y="34">VDD2_SEL2</text>
<text x="60.8" y="39.1">CPLD_BOOT_EN</text>
<text x="80" y="40.6">LED1uC</text>
<text x="164.4" y="39.1">SPI_EN_A</text>
<text x="164.4" y="36.5">VDD2_SEL1</text>
<text x="164.4" y="41.6">VDD2_EN</text>
<text x="190.5" y="36.8">LED2uC</text>
<text x="212.1" y="36.8">LED2</text>
<text x="80" y="43.2">LED2uC</text>
<text x="80" y="45.7">LED5uC</text>
<text x="104.1" y="42.2">TIM3_CH1</text>
<text x="104.1" y="44.7">TIM3_CH2</text>
<text x="104.1" y="47.2">TIM1_CH1</text>
<text x="156" y="45.7">COL1</text>
<text x="164.4" y="44.1">VDD2_ERR</text>
<text x="190.5" y="45.7">LED3uC</text>
<text x="212.1" y="45.7">LED3</text>
<text x="69.1" y="49.2">RXD_D3</text>
<text x="70.4" y="51.8">TXD_D</text>
<text x="104.1" y="49.8">USART1_TX</text>
<text x="104.1" y="52.3">USART1_RX</text>
<text x="164.4" y="51.8">AUX1</text>
<text x="65.6" y="54.3">VDD1_SEL1</text>
<text x="80" y="58.4">SWDIO</text>
<text x="80" y="55.9">SW4</text>
<text x="125.7" y="57.4">SPI1_NSS</text>
<text x="125.7" y="59.9">SPI1_SCK</text>
<text x="164.4" y="59.4">SR_CLK</text>
<text x="164.4" y="56.8">SR_LOAD</text>
<text x="164.4" y="54.3">AUX3</text>
<text x="190.5" y="54.6">LED4uC</text>
<text x="212.1" y="54.6">LED4</text>
<text x="29.2" y="61">RST</text>
<text x="71.2" y="64.6">TP38</text>
<text x="80" y="61">SWDCLK</text>
<text x="125.7" y="62.5">SPI1_MISO</text>
<text x="125.7" y="65">SPI1_MOSI</text>
<text x="164.4" y="64.5">SR_DATA</text>
<text x="190.5" y="63.5">LED5uC</text>
<text x="212.1" y="63.5">LED5</text>
<text x="71.2" y="69.6">TP39</text>
<text x="72.4" y="83.8">RST</text>
<text x="157" y="83.8">SW2</text>
<text x="190.5" y="81.3">SW1</text>
<text x="72.4" y="86.4">BOOT0</text>
<text x="164.4" y="89.9">SPI_EN_B</text>
<text x="164.4" y="87.3">CPLD_OE</text>
<text x="157" y="94">SW1</text>
<text x="164.4" y="92.4">USB_SUSPEND</text>
<text x="190.5" y="92.7">SW2</text>
<text x="156" y="101.6">COL3</text>
<text x="164.4" y="100">AUX2</text>
<text x="65.6" y="107.6">VDD1_SEL3</text>
<text x="156" y="104.1">COL4</text>
<text x="164.4" y="107.6">I2C_PU_EN_A</text>
<text x="190.5" y="104.1">SW3</text>
<text x="165.3" y="112.6">TP36</text>
<text x="165.3" y="110.1">TP37</text>
<text x="164.4" y="115.3">VDD2_SEL3</text>
<text x="164.4" y="117.8">PWREN</text>
<text x="190.5" y="115.6">SW4</text>
<text x="156" y="121.9">COL2</text>
<text x="65.6" y="128">VDD1_SEL2</text>
<text x="164.4" y="128">I2C_PU_EN_B</text>
<text x="164.4" y="130.5">VDD1_ERR</text>
<text x="190.5" y="135.9">COL1</text>
<text x="190.5" y="141">COL2</text>
<text x="190.5" y="146">COL3</text>
<text x="88.9" y="154.9">RXD_D3</text>
<text x="120.6" y="153.7">LED1</text>
<text x="139.9" y="154.7">TP13</text>
<text x="149.9" y="153.7">I2C_PU_EN_B</text>
<text x="169.1" y="154.7">TP26</text>
<text x="190.5" y="151.1">COL4</text>
<text x="88.9" y="157.5">TXD_D</text>
<text x="108.1" y="156">TP1</text>
<text x="108.1" y="158.5">TP2</text>
<text x="120.6" y="156.2">LED2</text>
<text x="120.6" y="158.7">LED3</text>
<text x="120.6" y="161.3">LED4</text>
<text x="139.9" y="159.8">TP15</text>
<text x="139.9" y="157.3">TP14</text>
<text x="149.9" y="156.2">SPI_EN_B</text>
<text x="149.9" y="161.3">SPI_EN_A</text>
<text x="149.9" y="158.7">I2C_PU_EN_A</text>
<text x="169.1" y="157.3">TP27</text>
<text x="169.1" y="159.8">TP28</text>
<text x="88.9" y="167.6">VDD1_SEL1</text>
<text x="88.9" y="165.1">VDD1_EN</text>
<text x="88.9" y="162.6">VDD1_ERR</text>
<text x="108.1" y="163.6">TP3</text>
<text x="108.1" y="166.2">TP4</text>
<text x="120.6" y="163.8">LED5</text>
<text x="139.9" y="162.4">TP16</text>
<text x="139.9" y="164.9">TP17</text>
<text x="169.1" y="162.4">TP29</text>
<text x="88.9" y="170.2">VDD1_SEL2</text>
<text x="88.9" y="172.7">VDD1_SEL3</text>
<text x="108.1" y="168.7">TP5</text>
<text x="108.1" y="171.2">TP6</text>
<text x="108.1" y="173.8">TP7</text>
<text x="120.6" y="171.4">SW2</text>
<text x="120.6" y="174">SW3</text>
<text x="120.6" y="168.9">SW1</text>
<text x="139.9" y="172.5">TP19</text>
<text x="139.9" y="170">TP18</text>
<text x="88.9" y="177.8">VDD2_EN</text>
<text x="88.9" y="175.3">VDD2_ERR</text>
<text x="108.1" y="178.9">TP9</text>
<text x="108.1" y="176.3">TP8</text>
<text x="120.6" y="176.5">SW4</text>
<text x="139.9" y="175.1">TP20</text>
<text x="139.9" y="177.6">TP21</text>
<text x="88.9" y="180.3">VDD2_SEL1</text>
<text x="88.9" y="182.9">VDD2_SEL2</text>
<text x="88.9" y="185.4">VDD2_SEL3</text>
<text x="108.2" y="181.4">TP10</text>
<text x="108.2" y="183.9">TP11</text>
<text x="120.6" y="181.6">COL1</text>
<text x="120.6" y="184.1">COL2</text>
<text x="139.9" y="182.7">TP22</text>
<text x="139.9" y="185.2">TP23</text>
<text x="108.2" y="186.5">TP12</text>
<text x="120.6" y="186.7">COL3</text>
<text x="120.6" y="189.2">COL4</text>
<text x="139.9" y="187.8">TP24</text>
<text x="139.9" y="190.3">TP25</text>
</g>
<g font-size="1.8">
<text x="35" y="11.9">1</text>
<text x="85" y="11.9">2</text>
<text x="135" y="11.9">3</text>
<text x="185" y="11.9">4</text>
<text x="235" y="11.9">5</text>
<text x="285" y="11.9">6</text>
<text x="10.4" y="35.9">A</text>
<text x="285.4" y="35.9">A</text>
<text x="39.8" y="54.8">+3V3</text>
<text x="202.4" y="67.5">+3V3</text>
<text x="44.9" y="72.6">+3V3</text>
<text x="10.4" y="85.9">B</text>
<text x="285.4" y="85.9">B</text>
<text x="79.2" y="95.4">+3V3</text>
<text x="32.2" y="124.7">+3V3</text>
<text x="39.8" y="124.7">+3V3</text>
<text x="47.4" y="124.7">+3V3</text>
<text x="55.1" y="124.7">+3V3</text>
<text x="10.4" y="135.9">C</text>
<text x="285.4" y="135.9">C</text>
<text x="28.9" y="148.8">+5V</text>
<text x="76.7" y="148.8">+3V3</text>
<text x="46.5" y="153.7">1</text>
<text x="49.3" y="154.6">IN</text>
<text x="58.8" y="154.6">OUT</text>
<text x="64.3" y="153.7">5</text>
<text x="46.5" y="158.7">3</text>
<text x="49.3" y="159.6">EN</text>
<text x="46.5" y="163.8">2</text>
<text x="49.3" y="164.7">GND</text>
<text x="10.4" y="185.9">D</text>
<text x="285.4" y="185.9">D</text>
<text x="35" y="199.9">1</text>
<text x="85" y="199.9">2</text>
<text x="135" y="199.9">3</text>
<text x="185" y="199.9">4</text>
<text x="235" y="199.9">5</text>
<text x="285" y="199.9">6</text>
</g>
<g font-size="1.4">
<text x="202.2" y="27.9">8</text>
<text x="204.1" y="28.8">220R</text>
<text x="208.5" y="27.9">1</text>
<text x="202.2" y="36.8">7</text>
<text x="204.1" y="37.7">220R</text>
<text x="208.5" y="36.8">2</text>
<text x="202.2" y="45.7">6</text>
<text x="204.1" y="46.6">220R</text>
<text x="208.5" y="45.7">3</text>
<text x="202.2" y="54.6">5</text>
<text x="204.1" y="55.4">220R</text>
<text x="208.5" y="54.6">4</text>
<text x="204.1" y="64.3">220R</text>
<text x="52" y="67.9">PIN-2x3</text>
<text x="115" y="73">STM32F030R8T6</text>
<text x="204.2" y="73.7" transform="rotate(-90 204.2 73.7)">8</text>
<text x="206.8" y="73.7" transform="rotate(-90 206.8 73.7)">7</text>
<text x="209.3" y="73.7" transform="rotate(-90 209.3 73.7)">6</text>
<text x="211.8" y="73.7" transform="rotate(-90 211.8 73.7)">5</text>
<text x="41" y="79.3">47k</text>
<text x="41.2" y="82.1">4k7</text>
<text x="47.8" y="82.1">PDTA143ZT</text>
<text x="204.2" y="80" transform="rotate(-90 204.2 80)">1</text>
<text x="206.8" y="80" transform="rotate(-90 206.8 80)">2</text>
<text x="209.3" y="80" transform="rotate(-90 209.3 80)">3</text>
<text x="211.8" y="80" transform="rotate(-90 211.8 80)">4</text>
<text x="213.5" y="78.2">N.C.</text>
<text x="43.4" y="109.9">BAS70</text>
<text x="115" y="133.9">STM32F030R8T6</text>
<text x="49.2" y="168.5">MIC5504-3.3YM5-TR</text>
</g>
</svg>
